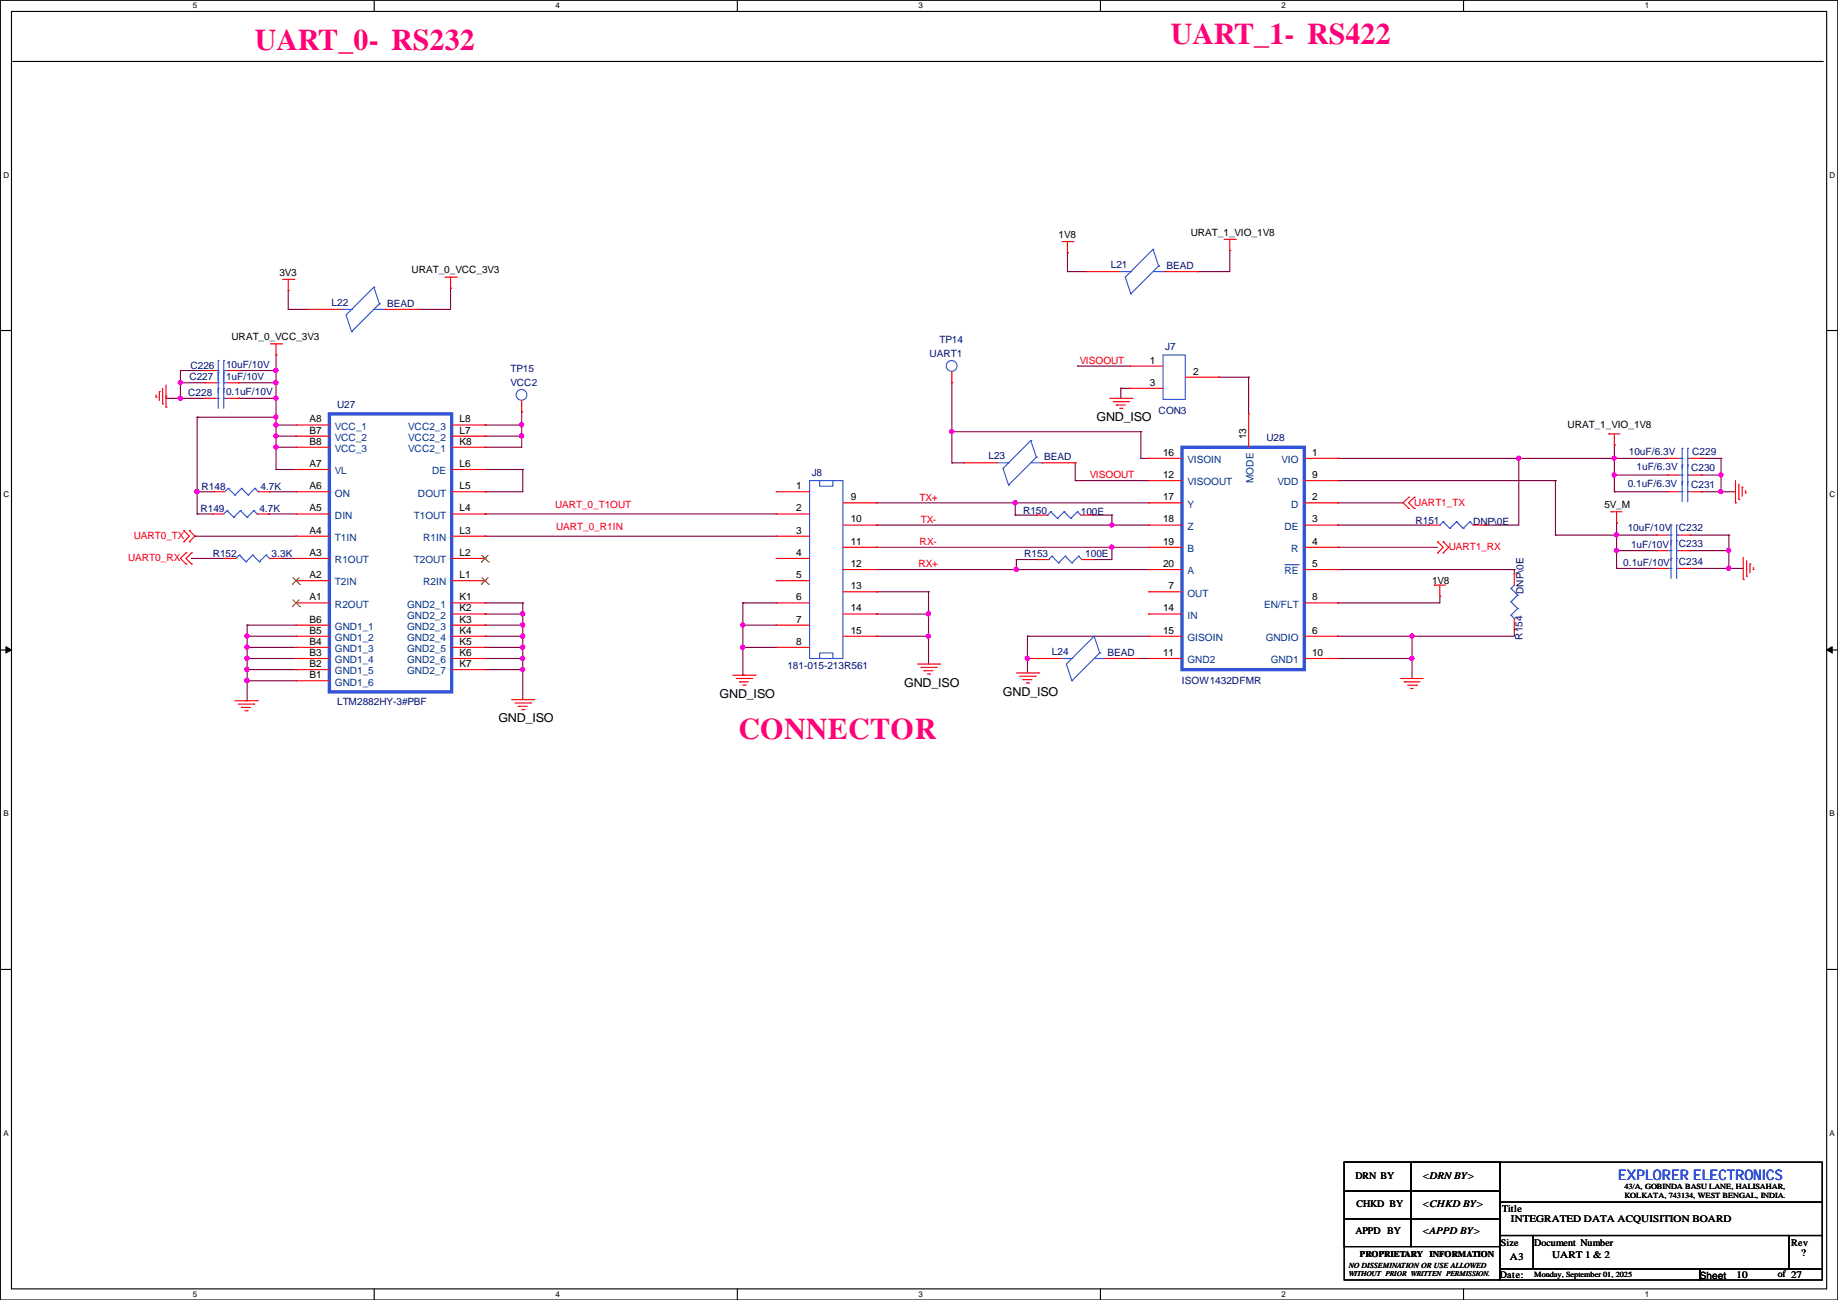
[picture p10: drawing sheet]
<svg xmlns="http://www.w3.org/2000/svg" width="420mm" height="297mm" viewBox="0 0 420 297" stroke-linecap="round" stroke-linejoin="round" font-family="sans-serif">
<path d="M.1 .1h419.8v296.9h-419.8zM2.6 2.6h414.8v291.9h-414.8z" fill="none" stroke="#000" stroke-width=".25"/>
<g fill="#fff">
<path d="M44 .3h1v2h-1z"/>
<path d="M44 294.7h1v2h-1z"/>
</g>
<path d="M85.5 .1v2.5M85.5 294.5v2.5" fill="none" stroke="#000" stroke-width=".25"/>
<g fill="#fff">
<path d="M126.9 .3h.9v2h-.9z"/>
<path d="M126.9 294.7h.9v2h-.9z"/>
</g>
<path d="M168.5 .1v2.5M168.5 294.5v2.5" fill="none" stroke="#000" stroke-width=".25"/>
<g fill="#fff">
<path d="M209.9 .3h.9v2h-.9z"/>
<path d="M209.9 294.7h.9v2h-.9z"/>
</g>
<path d="M251.5 .1v2.5M251.5 294.5v2.5" fill="none" stroke="#000" stroke-width=".25"/>
<g fill="#fff">
<path d="M292.9 .3h.9v2h-.9z"/>
<path d="M292.9 294.7h.9v2h-.9z"/>
</g>
<path d="M334.4 .1v2.5M334.4 294.5v2.5" fill="none" stroke="#000" stroke-width=".25"/>
<g fill="#fff">
<path d="M375.8 .3h1v2h-1z"/>
<path d="M375.8 294.7h1v2h-1z"/>
<path d="M.8 39h1.1v2h-1.1z"/>
<path d="M418.1 39h1.2v2h-1.2z"/>
<path d="M.8 111.9h1.1v2h-1.1z"/>
<path d="M418.1 111.9h1.2v2h-1.2z"/>
</g>
<path d="M.1 75.5h2.5M417.4 75.5h2.5" fill="none" stroke="#000" stroke-width=".25"/>
<g fill="#fff">
<path d="M.8 184.9h1.1v1.9h-1.1z"/>
<path d="M418.1 184.9h1.1v1.9h-1.1z"/>
</g>
<path d="M.1 148.5h2.5M417.4 148.5h2.5" fill="none" stroke="#000" stroke-width=".25"/>
<path d="M1.4 147.7l1.2 .8-1.2 .7zM417.4 148.5l1.3-.8v1.5z" fill="#000" stroke="#000" stroke-width=".23"/>
<g fill="#fff">
<path d="M.8 257.9h1v1.9h-1z"/>
<path d="M418.1 257.9h1v1.9h-1z"/>
</g>
<g fill="none" stroke="#000" stroke-width=".25">
<path d="M2.9 14h413.7M.1 221.5h2.5M417.4 221.5h2.5M307.2 265.5h35.5v26.9h-35.5zM307.2 265.5h15.2v6.6h-15.2zM307.2 272.1h15.2v6.4h-15.2zM307.2 278.5h15.2v6.3h-15.2zM322.4 265.5h20.3v6.6h-20.3zM322.4 272.1h20.3v6.4h-20.3zM322.4 278.5h20.3v6.3h-20.3zM342.7 265.5h73.7v9.1h-73.7zM342.7 274.6h73.7v7.7h-73.7z"/>
<path d="M342.7 282.3h7.7v7.6h-7.7zM342.7 289.9h45.8v2.5h-45.8zM350.4 282.3h58.4v7.6h-58.4zM388.5 289.9h27.9v2.5h-27.9zM408.8 282.3h7.6v7.6h-7.6z"/>
</g>
<g fill="none" stroke="#800040" stroke-width=".25">
<path d="M243.9 57.7h.1M243.9 57.7v4.4M281 57.2h.1M281 57.2v4.9h-7.4M65.9 66.4h.1M65.9 70.7h.1M65.9 70.7h4.3M65.9 66.4v4.3M95.6 70.7h.1M103 65.9h.1M103 65.9v4.8h-7.4M243.9 62.1h.1"/>
<path d="M243.9 62.1h4.3M273.6 62.1h.1M37.9 91h.1M37.9 90.5h.1M37.9 91h8.9M37.9 90.5v.5M41.2 91h.1M41.2 84.7h.1M41.2 87.5h.1M41.2 84.7h5.6M41.2 87.5h5.6M41.2 84.7v6.3"/>
<path d="M45 95.3h.1M45 95.3v22.1M45 95.3h18.1M54.4 84.7h.1M54.4 91h.1M54.4 87.5h.1M54.4 91h8.7M54.4 84.7h8.7M54.4 87.5h8.7M63.1 97.1h.1M63.1 81.1h.1M63.1 99.6h.1"/>
<path d="M63.1 95.3h.1M63.1 84.7h.1M63.1 87.5h.1M63.1 91h.1M63.1 97.1h4.5M63.1 81.1v26.2M63.1 99.6h4.5M110.8 99.6h.1M110.8 97.1h.1M110.8 97.1h8.4M110.8 99.6h8.4M119.2 99.6h.1"/>
<path d="M119.2 94.1h.1M119.2 97.1h.1M119.2 94.1v8.1h-8.4M217.5 98.6h.1M217.5 98.6h43.2M217.5 87.5v18.2M246.2 83.6h.1M246.2 83.6h11.9M256.1 88.7h.1M256.1 88.7v2.3M256.1 88.7h2M260.7 98.6h.1"/>
<path d="M260.7 98.6v6.1h1.8M278.5 86.2h.1M278.5 86.2h6.8M285.3 86.2h.1M285.3 86.2v8.4M45 117.4h.1M45 112.3h.1M45 117.4h3.6M45 112.3h3.9M61.3 117.4h.1M61.3 117.4h6.3M61.6 112.3h.1"/>
<path d="M61.6 112.3h6M63.1 102.2h.1M63.1 107.3h.1M63.1 102.2h4.5M63.1 107.3h4.5M110.8 102.2h.1M110.8 107.3h.1M110.8 112.3h.1M110.8 117.4h.1M110.8 117.4h66.6M110.8 107.3h8.7M119.5 107.3h.1"/>
<path d="M119.5 107.3v5h-8.7M200.2 114.9h.1M200.2 120h.1M200.2 114.9h62.3M200.2 120h62.3M217.5 105.7h.1M217.5 105.7h2.8M232 114.9h.1M232 117.7h.1M232 117.7h4.8M232 114.9v2.8M245.7 105.7h.1"/>
<path d="M245.7 109.8h.1M245.7 105.7v4.1M245.7 109.8h16.8M249.5 117.7h.1M249.5 117.7h4.6M254.1 120h.1M254.1 117.7h.1M254.1 117.7v2.3M262.5 104.7h.1M305.6 104.7h.1M305.6 109.8h.1M305.6 114.9h.1"/>
<path d="M305.6 120h.1M305.6 104.7h75.5M305.6 114.9h15M305.6 109.8h49.8M305.6 120h20.9M339.2 120h.1M347 104.7h.1M347 104.7v15.3h-7.8M355.4 109.8h.1M355.4 109.8v12.4M368.9 104.7h.1M368.9 101.7h.1"/>
<path d="M368.9 112.3h.1M368.9 108.5h.1M368.9 112.3h12.2M368.9 101.7v10.6M368.9 108.5h12.2M369.4 119.5h.1M369.4 119.5v10.4M388.7 112.3h.1M388.7 104.7h.1M388.7 108.5h.1M388.7 112.3h7.9M388.7 104.7h4.6"/>
<path d="M388.7 108.5h4.6M393.3 104.7h.1M393.3 112.3h.1M393.3 108.5h.1M393.3 104.7v7.6M43.8 127.6h.1M43.8 127.6h7.6M44.5 122.5h.1M44.5 122.5h23.1M64.1 127.6h.1M64.1 127.6h3.5M110.8 137.7h.1"/>
<path d="M110.8 122.5h.1M110.8 122.5h66.6M110.8 137.7h8.7M119.5 137.7h.1M119.5 137.7v22.1M169.8 137.7h.1M169.8 137.7h7.6M169.8 137.7v16.6h.2M200.2 125h.1M200.2 130.1h.1M200.2 135.2h.1M200.2 125h62.3"/>
<path d="M200.2 130.1h62.3M200.2 135.2h12M212.2 135.2h.1M212.2 135.2v16.5M232.2 130.1h.1M232.2 127.8h.1M232.2 127.8h4.9M232.2 127.8v2.3M249.8 127.8h.1M254.1 125h.1M254.1 125v2.8h-4.3M305.6 137.7h.1"/>
<path d="M305.6 125h.1M305.6 130.1h.1M305.6 125h22.9M305.6 130.1h40.4M329 136.2h.1M329 136.2v1.5h-23.4M346 130.1h.1M346 130.1v1M355.4 122.2h.1M355.4 122.2h23.1M369.4 122.2h.1M369.4 129.9h.1"/>
<path d="M369.4 125.8h.1M369.4 129.9h9.1M369.4 125.8h9.1M386.2 129.9h.1M386.2 122.2h.1M386.2 125.8h.1M386.2 129.9h12.2M386.2 122.2h8.9M386.2 125.8h8.9M395.1 122.2h.1M395.1 129.9h.1M395.1 125.8h.1"/>
<path d="M395.1 122.2v7.7M56.5 142.8h.1M56.5 155.5h.1M56.5 145.4h.1M56.5 147.9h.1M56.5 150.4h.1M56.5 153h.1M56.5 142.8h11.1M56.5 142.8v17.3h-.3M56.5 145.4h11.1M56.5 147.9h11.1M56.5 150.4h11.1"/>
<path d="M56.5 153h11.1M56.5 155.5h11.1M110.8 140.3h.1M110.8 142.8h.1M110.8 145.4h.1M110.8 147.9h.1M110.8 150.4h.1M110.8 142.8h8.7M110.8 145.4h8.7M110.8 147.9h8.7M110.8 150.4h8.7M110.8 153h8.7"/>
<path d="M110.8 140.3h8.7M119.5 140.3h.1M119.5 142.8h.1M119.5 145.4h.1M119.5 147.9h.1M119.5 150.4h.1M119.5 153h.1M169.8 142.8h.1M169.8 147.9h.1M169.8 142.8h7.6M169.8 147.9h7.6M170 154.3h.1"/>
<path d="M200.2 140.3h.1M200.2 145.4h.1M200.2 145.4h12M200.2 140.3h12M212.2 140.3h.1M212.2 145.4h.1M234.8 150.4h.1M234.8 145.4h.1M234.8 145.4h27.7M234.8 145.4v8.3M260.2 150.4h.1M260.2 150.4h2.3"/>
<path d="M305.6 145.4h.1M305.6 150.4h.1M305.6 150.4h17.1M322.7 145.4h.1M322.7 150.4h.1M322.7 145.4v9.6M346 143.8h.1M346 143.8v1.6h-40.4M56.2 160.1h.1"/>
</g>
<g fill="#f0f" stroke="#f0f" stroke-width=".25">
<circle cx="56.4" cy="155.5" r=".47"/>
<circle cx="56.4" cy="145.3" r=".47"/>
<circle cx="56.4" cy="147.9" r=".47"/>
<circle cx="56.4" cy="152.9" r=".47"/>
<circle cx="56.4" cy="150.4" r=".47"/>
<circle cx="63" cy="99.6" r=".47"/>
<circle cx="63" cy="102.1" r=".47"/>
<circle cx="119.2" cy="99.6" r=".47"/>
<circle cx="119.4" cy="140.2" r=".47"/>
<circle cx="119.4" cy="142.8" r=".47"/>
<circle cx="119.4" cy="145.3" r=".47"/>
<circle cx="119.4" cy="147.9" r=".47"/>
<circle cx="119.4" cy="152.9" r=".47"/>
<circle cx="119.4" cy="150.4" r=".47"/>
<circle cx="119.2" cy="97.1" r=".47"/>
<circle cx="63" cy="95.3" r=".47"/>
<circle cx="63" cy="97.1" r=".47"/>
<circle cx="45" cy="112.3" r=".47"/>
<circle cx="212.1" cy="140.2" r=".47"/>
<circle cx="368.9" cy="104.7" r=".47"/>
<circle cx="368.9" cy="108.5" r=".47"/>
<circle cx="393.2" cy="108.5" r=".47"/>
<circle cx="393.2" cy="112.3" r=".47"/>
<circle cx="369.4" cy="122.2" r=".47"/>
<circle cx="369.4" cy="125.8" r=".47"/>
<circle cx="395" cy="125.8" r=".47"/>
<circle cx="395" cy="129.8" r=".47"/>
<circle cx="231.9" cy="114.8" r=".47"/>
<circle cx="254" cy="125" r=".47"/>
<circle cx="232.2" cy="130.1" r=".47"/>
<circle cx="254" cy="119.9" r=".47"/>
<circle cx="234.7" cy="150.4" r=".47"/>
<circle cx="217.5" cy="98.6" r=".47"/>
<circle cx="212.1" cy="145.3" r=".47"/>
<circle cx="169.7" cy="142.8" r=".47"/>
<circle cx="347" cy="104.7" r=".47"/>
<circle cx="322.6" cy="145.3" r=".47"/>
<circle cx="322.6" cy="150.4" r=".47"/>
<circle cx="63" cy="84.6" r=".47"/>
<circle cx="63" cy="91" r=".47"/>
<circle cx="63" cy="87.4" r=".47"/>
<circle cx="41.2" cy="91" r=".47"/>
<circle cx="41.2" cy="87.4" r=".47"/>
<circle cx="169.7" cy="147.9" r=".47"/>
</g>
<g fill="none" stroke="#f00" stroke-width=".25">
<path d="M242.7 55.2h2.5M243.9 57.7h.1M243.9 55.2v2.5M245.2 55.2h.1M279.7 54.7h2.6M281 57.2h.1M281 54.7v2.5M282.3 54.7h.1M61.8 78.6h2.5M63.1 78.6v2.5M64.3 78.6h.1M64.6 63.8h2.5"/>
<path d="M65.9 66.4h.1M65.9 63.8v2.6M67.1 63.8h.1M70.2 70.7h.1M70.2 70.7h7.6M88 70.7h7.6M95.6 70.7h.1M101.7 63.3h2.5M103 65.9h.1M103 63.3v2.6M104.2 63.3h.1M248.2 62.1h.1"/>
<path d="M248.2 62.1h7.7M266 62.1h7.6M273.6 62.1h.1M35.6 90.8h.1M35.6 90.2v.6M36.4 89.5h.1M36.4 89.5v2M37.2 92.3h.1M37.2 88.7v3.6M37.9 93h.1M37.9 88v5M46.8 91h.1"/>
<path d="M46.8 87.5h.1M46.8 84.7h.1M46.8 91h2.6M46.8 87.5h2.6M46.8 84.7h2.6M51.9 91h2.5M51.9 87.5h2.5M51.9 84.7h2.5M54.4 91h.1M54.4 87.5h.1M54.4 84.7h.1M63.1 81.1h.1"/>
<path d="M67.6 97.1h.1M67.6 99.6h.1M67.6 97.1h7.7M67.6 99.6h7.7M103.2 97.1h7.6M103.2 99.6h7.6M110.8 99.6h.1M110.8 97.1h.1M119.2 94.1h.1M119.2 91.5v2.6M217.5 87.5h.1M217.5 84.9v2.6"/>
<path d="M253.6 91h5.1M254.3 91.8h3.6M255.1 92.5h.1M255.1 92.5h2M255.9 93.3h.5M256.4 93.3h.1M257.9 91.8h.1M258.1 83.6h.1M258.1 88.7h.1M258.1 83.6h7.7M258.1 88.7h7.7M258.7 91h.1"/>
<path d="M270.8 86.2h7.7M278.5 86.2h.1M285.3 94.6h.1M285.3 94.6v7.6M367.6 99.1h.1M367.6 99.1h2.6M368.9 99.1v2.6M48.6 117.4h.1M48.6 117.4h2.5M48.9 112.3h.1M48.9 112.3h2.5M58.8 117.4h2.5"/>
<path d="M59 112.3h2.6M61.3 117.4h.1M61.6 112.3h.1M67.6 117.4h.1M67.6 112.3h.1M67.6 107.3h.1M67.6 102.2h.1M67.6 112.3h7.7M67.6 117.4h7.7M67.6 107.3h7.7M67.6 102.2h7.7M103.2 112.3h7.6"/>
<path d="M103.2 117.4h7.6M103.2 107.3h7.6M103.2 102.2h7.6M110.8 102.2h.1M110.8 117.4h.1M110.8 112.3h.1M110.8 107.3h.1M177.4 117.4h.1M177.4 112.3h.1M177.4 112.3h7.6M177.4 117.4h7.6M192.6 120h7.6"/>
<path d="M192.6 114.9h7.6M200.2 120h.1M200.2 114.9h.1M220.3 105.7h.1M220.3 105.7h7.6M236.8 117.7h.1M236.8 117.7h2.6M238.1 105.7h7.6M245.7 105.7h.1M247 117.7h2.5M249.5 117.7h.1M262.5 109.8h.1"/>
<path d="M262.5 104.7h.1M262.5 114.9h.1M262.5 120h.1M262.5 120h7.6M262.5 104.7h7.6M262.5 114.9h7.6M262.5 109.8h7.6M298 120h7.6M298 104.7h7.6M298 114.9h7.6M298 109.8h7.6M305.6 104.7h.1"/>
<path d="M305.6 114.9h.1M305.6 120h.1M305.6 109.8h.1M321.9 116.2h.1M321.9 113.6h.1M321.9 113.6l-1.3 1.3 1.3 1.3M323.2 113.6h.1M323.2 116.2h.1M323.2 113.6l-1.3 1.3 1.3 1.3M326.5 120h.1M326.5 120h2.5M336.6 120h2.6"/>
<path d="M339.2 120h.1M368.1 116.9h.1M368.1 116.9h2.6M368.9 101.7h.1M369.4 119.5h.1M369.4 116.9v2.6M381.1 112.3h.1M381.1 108.5h.1M381.1 104.7h.1M381.1 112.3h2.5M381.1 108.5h2.5M381.1 104.7h2.5"/>
<path d="M386.2 112.3h2.5M386.2 108.5h2.5M386.2 104.7h2.5M388.7 112.3h.1M388.7 108.5h.1M388.7 104.7h.1M396.6 114.9h.1M396.6 109.8v5.1M397.3 114.1h.1M397.3 110.6v3.5M398.1 111.3h.1M398.1 111.3v2.1"/>
<path d="M398.9 112.6h.1M398.9 112.1v.5M42 121.2h.1M42 123.8h.1M42 121.2l1.3 1.3-1.3 1.3M42.5 126.3h.1M42.5 128.9h.1M42.5 126.3l-1.3 1.3 1.3 1.3M43.3 123.8h.1M43.3 121.2h.1M43.3 121.2l1.2 1.3-1.2 1.3M43.8 126.3h.1"/>
<path d="M43.8 128.9h.1M43.8 126.3l-1.3 1.3 1.3 1.3M51.4 127.6h.1M51.4 127.6h2.5M61.6 127.6h2.5M64.1 127.6h.1M67.6 137.7h.1M67.6 132.7h.1M67.6 127.6h.1M67.6 122.5h.1M67.6 127.6h7.7M67.6 137.7h7.7"/>
<path d="M67.6 132.7h7.7M67.6 122.5h7.7M103.2 127.6h7.6M103.2 137.7h7.6M103.2 132.7h7.6M103.2 122.5h7.6M110.8 137.7h.1M110.8 132.7h.1M110.8 127.6h.1M110.8 122.5h.1M177.4 137.7h.1M177.4 132.7h.1"/>
<path d="M177.4 127.6h.1M177.4 122.5h.1M177.4 127.6h7.6M177.4 137.7h7.6M177.4 132.7h7.6M177.4 122.5h7.6M192.6 135.2h7.6M192.6 130.1h7.6M192.6 125h7.6M200.2 135.2h.1M200.2 130.1h.1M200.2 125h.1"/>
<path d="M237.1 127.8h.1M237.1 127.8h2.5M247.2 127.8h2.6M249.8 127.8h.1M262.5 135.2h.1M262.5 125h.1M262.5 130.1h.1M262.5 135.2h7.6M262.5 130.1h7.6M262.5 125h7.6M298 137.7h7.6M298 130.1h7.6"/>
<path d="M298 125h7.6M305.6 125h.1M305.6 130.1h.1M305.6 137.7h.1M327.7 133.7h.1M327.7 133.7h2.6M328.5 123.8h.1M328.5 126.3h.1M328.5 123.8l1.3 1.2-1.3 1.3M329 136.2h.1M329 133.7v2.5M329.8 123.8h.1"/>
<path d="M329.8 126.3h.1M329.8 123.8l1.2 1.2-1.2 1.3M346 131.1h.1M346 131.1v2.6M378.5 129.9h.1M378.5 125.8h.1M378.5 122.2h.1M378.5 129.9h2.6M378.5 125.8h2.6M378.5 122.2h2.6M383.6 129.9h2.6M383.6 125.8h2.6"/>
<path d="M383.6 122.2h2.6M386.2 129.9h.1M386.2 125.8h.1M386.2 122.2h.1M398.4 132.4h.1M398.4 127.3v5.1M399.1 131.6h.1M399.1 128.1v3.5M399.9 128.9h.1M399.9 128.9v2M400.6 130.1h.1M400.6 129.6v.5"/>
<path d="M67.6 142.8h.1M67.6 145.4h.1M67.6 147.9h.1M67.6 150.4h.1M67.6 153h.1M67.6 155.5h.1M67.6 150.4h7.7M67.6 147.9h7.7M67.6 145.4h7.7M67.6 142.8h7.7M67.6 153h7.7M67.6 155.5h7.7"/>
<path d="M103.2 150.4h7.6M103.2 147.9h7.6M103.2 145.4h7.6M103.2 142.8h7.6M103.2 140.3h7.6M103.2 153h7.6M110.8 140.3h.1M110.8 142.8h.1M110.8 145.4h.1M110.8 147.9h.1M110.8 150.4h.1M110.8 153h.1"/>
<path d="M116.9 159.8h5.1M122 159.8h.1M167.5 154.3h5.1M168.2 155h3.6M169 155.8h.1M169 155.8h2M169.8 156.5h.5M170.3 156.5h.1M171.8 155h.1M172.6 154.3h.1M177.4 147.9h.1M177.4 142.8h.1"/>
<path d="M177.4 147.9h7.6M177.4 142.8h7.6M192.6 145.4h7.6M192.6 140.3h7.6M200.2 145.4h.1M200.2 140.3h.1M209.6 151.7h5.1M210.4 152.5h3.6M211.2 153.2h.1M211.2 153.2h2M211.9 154h.5M212.4 154h.1"/>
<path d="M214 152.5h.1M214.7 151.7h.1M232.2 153.7h5.1M233 154.5h3.6M233.8 155.3h.1M233.8 155.3h2M234.5 156h.5M234.8 150.4h.1M234.8 150.4h7.6M235 156h.1M236.6 154.5h.1M237.3 153.7h.1"/>
<path d="M252.6 150.4h7.6M260.2 150.4h.1M262.5 150.4h.1M262.5 140.3h.1M262.5 145.4h.1M262.5 150.4h7.6M262.5 145.4h7.6M262.5 140.3h7.6M298 150.4h7.6M298 145.4h7.6M305.6 145.4h.1M305.6 150.4h.1"/>
<path d="M320.1 155h.1M320.1 155h5.1M320.9 155.8h.1M320.9 155.8h3.5M321.6 156.5h2.1M322.4 157.3h.1M322.4 157.3h.5M323.7 156.5h.1M346 143.8h.1M346 141.3v2.5M53.7 160.1h5.1M54.4 160.9h3.6"/>
<path d="M55.2 161.6h.1M55.2 161.6h2M56 162.4h.5M56.5 162.4h.1M58 160.9h.1M58.8 160.1h.1M117.7 160.6h3.5M118.4 161.4h.1M118.4 161.4h2.1M119.2 162.1h.5M119.7 162.1h.1M121.2 160.6h.1"/>
</g>
<g fill="none" stroke="#3153dd" stroke-width=".25">
<path d="M263.5 57h.1M263.5 57l-6.4 6.3 1.3 3.8M263.5 57l1.3 3.8M77.8 70.7h2.5M80.3 75.8h.1M80.3 70.7h.1M85.4 65.6h.1M85.4 65.6l-6.3 6.4 1.2 3.8M85.4 65.6l1.3 3.8M85.4 70.7h2.6M86.7 69.4h.1M86.7 69.4l-6.4 6.4"/>
<path d="M88 70.7h.1M255.9 62.1h2.5M258.4 67.1h.1M258.4 62.1h.1M263.5 62.1h2.5M264.8 60.8h.1M264.8 60.8l-6.4 6.3M266 62.1h.1M49.4 91h.5M49.4 87.5h.5M49.4 84.7h.5M49.9 91h.1"/>
<path d="M49.9 88.7h.1M49.9 87.5h.1M49.9 85.2h.1M49.9 84.7h.1M49.9 82.4h.1M49.9 82.4v10.9M51.1 88.7h.1M51.1 91h.1M51.1 85.2h.1M51.1 87.5h.1M51.1 82.4h.1M51.1 84.7h.1"/>
<path d="M51.1 91h.8M51.1 82.4v10.9M51.1 87.5h.8M51.1 84.7h.8M265.8 81.1h5v10.2h-5zM51.9 116.7h.1M51.9 116.7l-.8 .7M51.9 116.7l1.5 1.5M52.2 111.6h.1M52.2 111.6l-.8 .7M52.2 111.6l1.5 1.5M53.4 118.2h.1"/>
<path d="M53.7 113.1h.1M54.9 116.7h.1M54.9 116.7l-1.5 1.5M54.9 116.7l1.6 1.5M55.2 111.6h.1M55.2 111.6l-1.5 1.5M55.2 111.6l1.5 1.5M56.5 118.2h.1M56.7 113.1h.1M58 116.7h.1M58 116.7l-1.5 1.5M58 116.7l.8 .7"/>
<path d="M58.3 111.6h.1M58.3 111.6l-1.6 1.5M58.3 111.6l.7 .7M58.8 117.4h.1M59 112.3h.1M185 109.8h7.6v40.6h-7.6zM187.3 109.8v1.3h3v-1.3M227.9 105.7h2.6M230.5 110.8h.1M230.5 105.7h.1M235.5 100.7h.1M235.5 100.7l-6.3 6.3 1.3 3.8"/>
<path d="M235.5 100.7l1.3 3.8M235.5 105.7h2.6M236.8 104.5h.1M236.8 104.5l-6.3 6.3M238.1 105.7h.1M239.4 117.7h.1M240.1 116.9h.1M240.1 116.9l1.5 1.5M240.1 116.9l-.7 .8M241.6 118.4h.1M243.2 116.9h.1M243.2 116.9l1.5 1.5"/>
<path d="M243.2 116.9l-1.6 1.5M244.7 118.4h.1M246.2 116.9h.1M246.2 116.9l.8 .8M246.2 116.9l-1.5 1.5M329 120h.1M329.8 119.2h.1M329.8 119.2l1.5 1.5M329.8 119.2l-.8 .8M332.8 119.2h.1M332.8 119.2l1.5 1.5M332.8 119.2l-1.5 1.5"/>
<path d="M335.9 119.2h.1M335.9 119.2l.7 .8M335.9 119.2l-1.6 1.5M381.8 120h.1M381.8 120v12.2M383.1 120h.1M383.1 120v12.2M383.6 112.3h.8M383.6 108.5h.8M383.6 104.7h.8M384.4 110.1h.1M384.4 112.3h.1"/>
<path d="M384.4 106.2h.1M384.4 108.5h.1M384.4 102.4h.1M384.4 104.7h.1M384.4 102.4v12.2M385.7 112.3h.1M385.7 110.1h.1M385.7 108.5h.1M385.7 106.2h.1M385.7 104.7h.1M385.7 102.4h.1M385.7 112.3h.5"/>
<path d="M385.7 102.4v12.2M385.7 108.5h.5M385.7 104.7h.5M54.7 126.8h.1M54.7 126.8l-.8 .8M54.7 126.8l1.5 1.5M56.2 128.3h.1M57.7 126.8h.1M57.7 126.8l-1.5 1.5M57.7 126.8l1.6 1.5M59.3 128.3h.1M60.8 126.8h.1"/>
<path d="M60.8 126.8l-1.5 1.5M60.8 126.8l.8 .8M61.6 127.6h.1M239.6 127.8h.1M240.4 127.1h.1M240.4 127.1l1.5 1.5M240.4 127.1l-.8 .7M241.9 128.6h.1M243.4 127.1h.1M243.4 127.1l1.5 1.5M243.4 127.1l-1.5 1.5M244.9 128.6h.1"/>
<path d="M246.5 127.1h.1M246.5 127.1l.7 .7M246.5 127.1l-1.6 1.5M331.3 120.7h.1M334.3 120.7h.1M345.3 134.4h.1M345.3 137.5h.1M345.3 134.4l1.5 1.6M345.3 137.5l1.5 1.5M346 133.7l-.7 .7M346.8 136h.1M346.8 139h.1"/>
<path d="M346.8 136l-1.5 1.5M346.8 139l-1.5 1.5M381.1 129.9h.7M381.1 125.8h.7M381.1 122.2h.7M381.8 127.6h.1M381.8 129.9h.1M381.8 123.5h.1M381.8 125.8h.1M381.8 122.2h.1M383.1 129.9h.1M383.1 127.6h.1"/>
<path d="M383.1 125.8h.1M383.1 123.5h.1M383.1 122.2h.1M383.1 129.9h.5M383.1 125.8h.5M383.1 122.2h.5M187.3 150.4v-1.2h3v1.2M242.4 150.4h2.5M244.9 155.5h.1M244.9 150.4h.1M250 145.4h.1M250 145.4l-6.3 6.3 1.2 3.8"/>
<path d="M250 145.4l1.3 3.8M250 150.4h2.6M251.3 149.2h.1M251.3 149.2l-6.4 6.3M252.6 150.4h.1M345.3 140.5h.1M345.3 140.5l.7 .8M346 141.3h.1"/>
<circle cx="119.2" cy="90.2" r="1.23"/>
<circle cx="217.5" cy="83.6" r="1.23"/>
</g>
<path d="M75.3 94.6h27.9v63.5h-27.9zM270.1 102.2h27.9v50.8h-27.9z" fill="none" stroke="#3153dd" stroke-width=".76"/>
<g fill="none" stroke="#804000" stroke-width=".23">
<path d="M66.8 138.6h.1M66.8 133.5h.1M66.9 137l1.6 1.6M66.9 131.9l1.6 1.6M68.4 137l-1.6 1.6M68.4 131.9l-1.6 1.6M68.5 138.6h.1M68.5 133.5h.1M110 133.5h.1M110 128.4h.1M110.1 131.9l1.6 1.6M110.1 126.8l1.6 1.6"/>
<path d="M111.6 131.9l-1.6 1.6M111.6 126.8l-1.6 1.6M111.7 133.5h.1M111.7 128.4h.1"/>
</g>
<path d="M293.5 129h3.3M296.8 129h.1" fill="none" stroke="#004080" stroke-width=".23"/>
<g font-size="6.9" fill="#ff0080">
<text x="58.3" y="11.4">UART_0- RS232</text>
<text x="267.5" y="10.1">UART_1- RS422</text>
<text x="168.7" y="168.9">CONNECTOR</text>
</g>
<text font-size="3.3" fill="#00f" x="369.7" y="269.5">EXPLORER ELECTRONICS</text>
<g font-size="2.8">
<text x="250.5" y="96.2">GND_ISO</text>
<text x="164.4" y="159.4">GND_ISO</text>
<text x="206.6" y="156.9">GND_ISO</text>
<text x="229.2" y="158.9">GND_ISO</text>
<text x="113.9" y="165">GND_ISO</text>
</g>
<g font-size="2.3">
<text x="272.1" y="53.8">URAT_1_VIO_1V8</text>
<text x="241.9" y="54.3">1V8</text>
<text x="63.8" y="63">3V3</text>
<text x="94.1" y="62.5">URAT_0_VCC_3V3</text>
<text x="52.9" y="77.7">URAT_0_VCC_3V3</text>
<text x="262.7" y="83">1</text>
<text x="262.7" y="88.1">3</text>
<text x="272.6" y="85.6">2</text>
<text x="70.7" y="96.5">A8</text>
<text x="70.7" y="99">B7</text>
<text x="70.7" y="101.6">B8</text>
<text x="105" y="101.6">K8</text>
<text x="105" y="99">L7</text>
<text x="105" y="96.5">L8</text>
<text x="284.7" y="100.4" transform="rotate(-90 284.7 100.4)">13</text>
<text x="358.2" y="97.8">URAT_1_VIO_1V8</text>
<text x="70.7" y="106.7">A7</text>
<text x="105" y="106.7">L6</text>
<text x="265.8" y="104.1">16</text>
<text x="299.8" y="104.1">1</text>
<text x="70.7" y="111.7">A6</text>
<text x="105" y="111.7">L5</text>
<text x="181.9" y="111.7">1</text>
<text x="265.8" y="109.2">12</text>
<text x="299.8" y="109.2">9</text>
<text x="70.7" y="116.8">A5</text>
<text x="105" y="116.8">L4</text>
<text x="181.9" y="116.8">2</text>
<text x="194.4" y="119.4">10</text>
<text x="194.4" y="114.3">9</text>
<text x="265.8" y="114.3">17</text>
<text x="265.8" y="119.4">18</text>
<text x="299.8" y="114.3">2</text>
<text x="299.8" y="119.4">3</text>
<text x="366.6" y="116.1">5V_M</text>
<text x="70.7" y="121.9">A4</text>
<text x="105" y="121.9">L3</text>
<text x="181.9" y="121.9">3</text>
<text x="194.4" y="124.4">11</text>
<text x="265.8" y="124.4">19</text>
<text x="299.8" y="124.4">4</text>
<text x="70.7" y="127">A3</text>
<text x="105" y="127">L2</text>
<text x="181.9" y="127">4</text>
<text x="194.4" y="129.5">12</text>
<text x="265.8" y="129.5">20</text>
<text x="299.8" y="129.5">5</text>
<text x="70.7" y="137.1">A1</text>
<text x="70.7" y="132.1">A2</text>
<text x="105" y="137.1">K1</text>
<text x="105" y="132.1">L1</text>
<text x="181.9" y="137.1">6</text>
<text x="181.9" y="132.1">5</text>
<text x="194.4" y="134.6">13</text>
<text x="267" y="134.6">7</text>
<text x="299.8" y="137.1">8</text>
<text x="327.2" y="133.3">1V8</text>
<text x="70.7" y="142.2">B6</text>
<text x="105" y="139.7">K2</text>
<text x="105" y="142.2">K3</text>
<text x="181.9" y="142.2">7</text>
<text x="194.4" y="139.7">14</text>
<text x="265.8" y="139.7">14</text>
<text x="70.7" y="144.8">B5</text>
<text x="70.7" y="147.3">B4</text>
<text x="70.7" y="149.8">B3</text>
<text x="105" y="144.8">K4</text>
<text x="105" y="147.3">K5</text>
<text x="105" y="149.8">K6</text>
<text x="181.9" y="147.3">8</text>
<text x="194.4" y="144.8">15</text>
<text x="265.8" y="149.8">11</text>
<text x="265.8" y="144.8">15</text>
<text x="299.8" y="144.8">6</text>
<text x="299.8" y="149.8">10</text>
<text x="70.7" y="152.4">B2</text>
<text x="70.7" y="154.9">B1</text>
<text x="105" y="152.4">K7</text>
<text x="309.7" y="269.3">DRN BY</text>
<text x="325" y="269.3">&lt;DRN BY&gt;</text>
<text x="310" y="275.7">CHKD BY</text>
<text x="325" y="275.7">&lt;CHKD BY&gt;</text>
<text x="343.2" y="276.9">Title</text>
<text x="345.3" y="279.2">INTEGRATED DATA ACQUISITION BOARD</text>
<text x="309.7" y="282">APPD BY</text>
<text x="325" y="282">&lt;APPD BY&gt;</text>
<text x="343" y="284.6">Size</text>
<text x="345" y="287.9">A3</text>
<text x="350.6" y="284.6">Document Number</text>
<text x="354.7" y="287.3">UART 1 &amp; 2</text>
<text x="409.3" y="284.6">Rev</text>
<text x="411.6" y="286.8">?</text>
<text x="342.7" y="291.9">Date:</text>
<text x="388.5" y="292.1">Sheet</text>
<text x="396.8" y="291.9">10</text>
</g>
<g font-size="2.3" fill="#000080">
<text x="253.8" y="61.2">L21</text>
<text x="266.5" y="61.5">BEAD</text>
<text x="75.8" y="69.8">L22</text>
<text x="88.5" y="70.1">BEAD</text>
<text x="212.4" y="81.5">UART1</text>
<text x="214.7" y="78.5">TP14</text>
<text x="266.3" y="80">J7</text>
<text x="43.3" y="86.9">C227</text>
<text x="43.5" y="84.3">C226</text>
<text x="51.6" y="86.9">1uF/10V</text>
<text x="51.6" y="84.1">10uF/10V</text>
<text x="116.7" y="85.1">TP15</text>
<text x="116.7" y="88.1">VCC2</text>
<text x="43" y="90.4">C228</text>
<text x="51.6" y="90.2">0.1uF/10V</text>
<text x="77" y="93.2">U27</text>
<text x="264.8" y="94.5">CON3</text>
<text x="289.4" y="100.8">U28</text>
<text x="225.9" y="104.9">L23</text>
<text x="238.6" y="105.1">BEAD</text>
<text x="372.2" y="103.9">10uF/6.3V</text>
<text x="374" y="107.4">1uF/6.3V</text>
<text x="386.4" y="107.7">C230</text>
<text x="386.7" y="103.9">C229</text>
<text x="46.1" y="112">R148</text>
<text x="59.5" y="112">4.7K</text>
<text x="185.5" y="108.7">J8</text>
<text x="371.9" y="111.2">0.1uF/6.3V</text>
<text x="386.4" y="111.5">C231</text>
<text x="45.8" y="117.1">R149</text>
<text x="59.3" y="117.1">4.7K</text>
<text x="233.8" y="117.3">R150</text>
<text x="247" y="117.6">100E</text>
<text x="323.4" y="119.6">R151</text>
<text x="336.6" y="119.9">DNP\0E</text>
<text x="371.9" y="121.4">10uF/10V</text>
<text x="372.7" y="125.2">1uF/10V</text>
<text x="383.6" y="125">C233</text>
<text x="383.6" y="121.4">C232</text>
<text x="48.6" y="127.2">R152</text>
<text x="62.1" y="127.2">3.3K</text>
<text x="234" y="127.2">R153</text>
<text x="248" y="127.2">100E</text>
<text x="370.9" y="129.3">0.1uF/10V</text>
<text x="383.6" y="129">C234</text>
<text x="348.1" y="135.7" transform="rotate(-90 348.1 135.7)">DNP\0E</text>
<text x="240.4" y="149.6">L24</text>
<text x="253.1" y="149.8">BEAD</text>
<text x="347.9" y="146.1" transform="rotate(-90 347.9 146.1)">R154</text>
<text x="179.9" y="152.9">181-015-213R561</text>
<text x="77" y="161">LTM2882HY-3#PBF</text>
<text x="270.1" y="156.2">ISOW1432DFMR</text>
</g>
<g font-size="2.3" fill="#f00">
<text x="246.7" y="83.1">VISOOUT</text>
<text x="249" y="109.3">VISOOUT</text>
<text x="126.8" y="116.1">UART_0_T1OUT</text>
<text x="210.1" y="114.4">TX+</text>
<text x="210.4" y="119.5">TX-</text>
<text x="323.2" y="115.6">UART1_TX</text>
<text x="30.6" y="123.2">UART0_TX</text>
<text x="127.1" y="121.1">UART_0_R1IN</text>
<text x="210.1" y="124.5">RX-</text>
<text x="331" y="125.7">UART1_RX</text>
<text x="29.3" y="128.3">UART0_RX</text>
<text x="209.9" y="129.6">RX+</text>
</g>
<g font-size="2.3" fill="#004080">
<text x="76.5" y="98.2">VCC_1</text>
<text x="76.5" y="100.7">VCC_2</text>
<text x="93.3" y="100.7">VCC2_2</text>
<text x="93.3" y="98.2">VCC2_3</text>
<text x="76.5" y="103.3">VCC_3</text>
<text x="93.3" y="103.3">VCC2_1</text>
<text x="271.4" y="105.8">VISOIN</text>
<text x="292.9" y="105.8">VIO</text>
<text x="76.5" y="113.4">ON</text>
<text x="76.5" y="108.4">VL</text>
<text x="95.5" y="113.4">DOUT</text>
<text x="98.7" y="108.4">DE</text>
<text x="271.4" y="110.9">VISOOUT</text>
<text x="286.4" y="110.4" transform="rotate(-90 286.4 110.4)">MODE</text>
<text x="291.9" y="110.9">VDD</text>
<text x="76.5" y="118.5">DIN</text>
<text x="94.6" y="118.5">T1OUT</text>
<text x="271.4" y="116">Y</text>
<text x="295.1" y="116">D</text>
<text x="76.5" y="123.6">T1IN</text>
<text x="96.7" y="123.6">R1IN</text>
<text x="271.4" y="121.1">Z</text>
<text x="293.5" y="121.1">DE</text>
<text x="76.5" y="128.7">R1OUT</text>
<text x="94.6" y="128.7">T2OUT</text>
<text x="271.4" y="126.1">B</text>
<text x="271.4" y="131.2">A</text>
<text x="293.5" y="131.2">RE</text>
<text x="295.1" y="126.1">R</text>
<text x="76.5" y="133.8">T2IN</text>
<text x="96.7" y="133.8">R2IN</text>
<text x="271.4" y="136.3">OUT</text>
<text x="76.5" y="138.8">R2OUT</text>
<text x="76.5" y="143.9">GND1_1</text>
<text x="93" y="138.8">GND2_1</text>
<text x="93" y="141.4">GND2_2</text>
<text x="93" y="143.9">GND2_3</text>
<text x="271.4" y="141.4">IN</text>
<text x="288.9" y="138.8">EN/FLT</text>
<text x="76.5" y="146.5">GND1_2</text>
<text x="76.5" y="149">GND1_3</text>
<text x="93" y="146.5">GND2_4</text>
<text x="93" y="149">GND2_5</text>
<text x="271.4" y="146.5">GISOIN</text>
<text x="289.2" y="146.5">GNDIO</text>
<text x="76.5" y="151.5">GND1_4</text>
<text x="76.5" y="154.1">GND1_5</text>
<text x="93" y="151.5">GND2_6</text>
<text x="93" y="154.1">GND2_7</text>
<text x="271.4" y="151.5">GND2</text>
<text x="290.4" y="151.5">GND1</text>
<text x="76.5" y="156.6">GND1_6</text>
</g>
<text font-size="2.2" x="406.2" y="291.8">of 27</text>
<text font-size="2" x="310.7" y="287.1">PROPRIETARY INFORMATION</text>
<g font-size="1.8">
<text x="44" y="1.9">5</text>
<text x="126.9" y="1.9">4</text>
<text x="209.9" y="1.9">3</text>
<text x="292.9" y="1.9">2</text>
<text x="375.8" y="1.9">1</text>
<text x=".8" y="40.6">D</text>
<text x="418.1" y="40.6">D</text>
<text x=".8" y="113.5">C</text>
<text x="418.1" y="113.5">C</text>
<text x=".8" y="186.5">B</text>
<text x="418.1" y="186.5">B</text>
<text x=".8" y="259.5">A</text>
<text x="418.1" y="259.5">A</text>
<text x="371.2" y="271.6">43/A, GOBINDA BASU LANE, HALISAHAR,</text>
<text x="371.2" y="273.6">KOLKATA, 743134, WEST BENGAL, INDIA.</text>
<text x="308.2" y="289.6">NO DISSEMINATION OR USE ALLOWED</text>
<text x="350.6" y="291.7">Monday, September 01, 2025</text>
<text x="44" y="296.3">5</text>
<text x="126.9" y="296.3">4</text>
<text x="209.9" y="296.3">3</text>
<text x="292.9" y="296.3">2</text>
<text x="375.8" y="296.3">1</text>
</g>
<text font-size="1.7" x="308.2" y="291.4">WITHOUT PRIOR WRITTEN PERMISSION.</text>
</svg>
